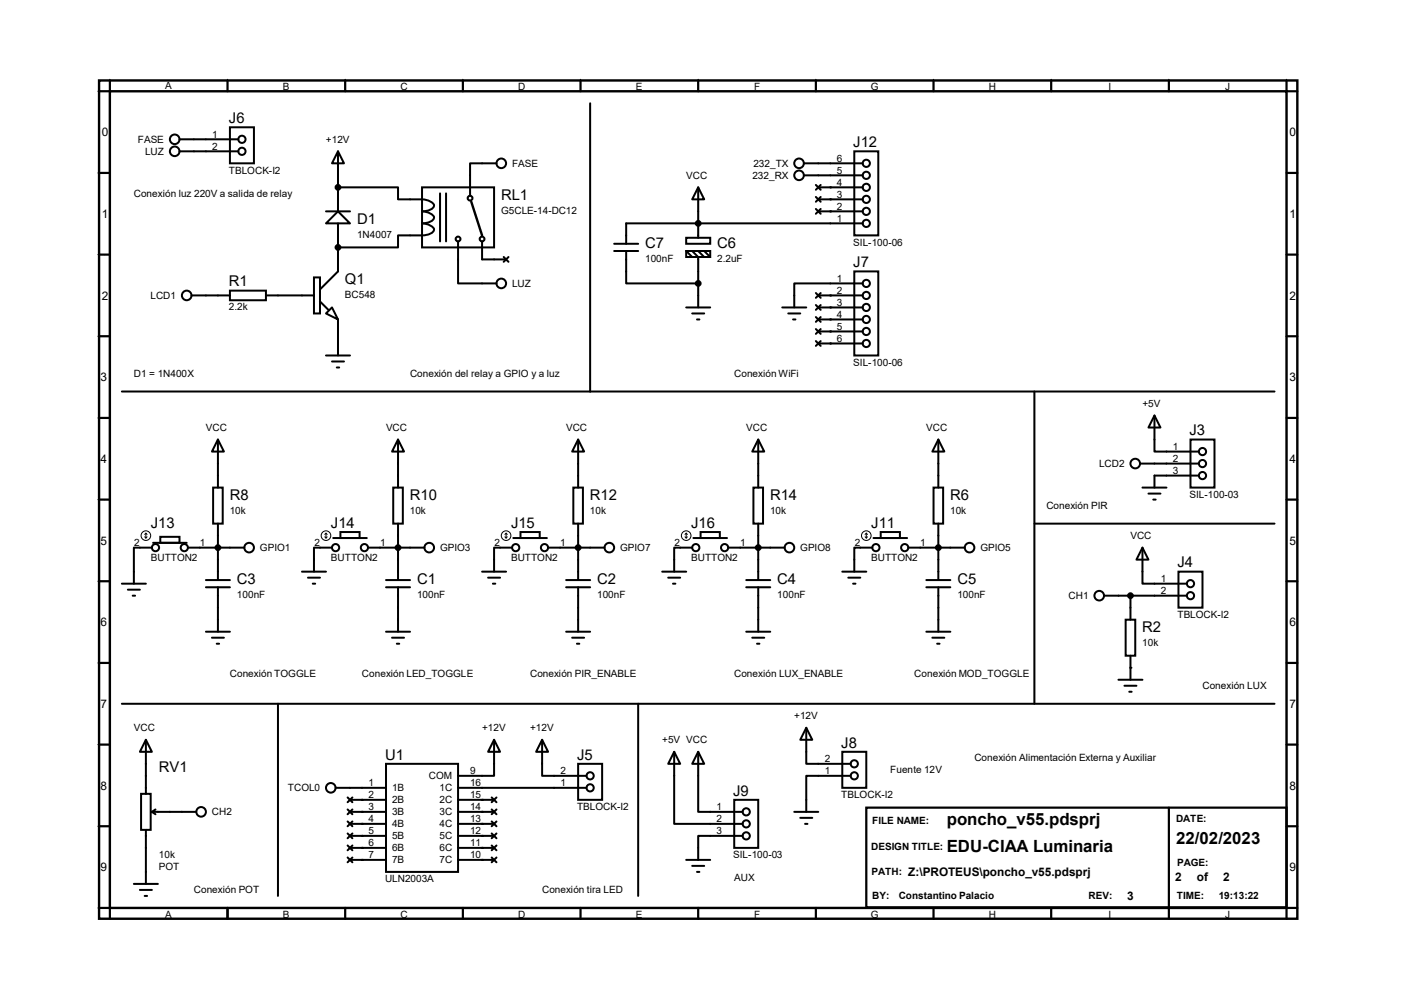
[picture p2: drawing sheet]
<svg xmlns="http://www.w3.org/2000/svg" width="297mm" height="210mm" viewBox="0 0 297 210" stroke-linecap="round" stroke-linejoin="round" font-family="sans-serif">
<path d="M21 17h253.4v177.3h-253.4zM23.2 19.3h249v172.7h-249zM99.7 42.7l2.3 7.1" fill="none" stroke="#000" stroke-width=".51"/>
<g fill="none" stroke="#000" stroke-width=".47">
<path d="M23.2 17v2.3h-2.2M48.1 17v2.3M73 17v2.3M97.9 17v2.3M122.8 17v2.3M147.7 17v2.3M172.6 17v2.3M197.5 17v2.3M222.4 17v2.3M247.3 17v2.3M272.2 17v2.3h2.2M21 36.6h2.2"/>
<path d="M272.2 36.6h2.2M21 53.8h2.2M272.2 53.8h2.2M21 71.1h2.2M272.2 71.1h2.2M21 88.4h2.2M272.2 88.4h2.2M21 105.7h2.2M272.2 105.7h2.2M21 122.9h2.2M272.2 122.9h2.2M21 140.2h2.2"/>
<path d="M21 157.5h2.2M272.2 140.2h2.2M272.2 157.5h2.2M21 174.8h2.2M183.3 170.8h88.9v21.1h-88.9zM247.3 170.8v21.1M272.2 174.8h2.2M21 192h2.2v2.3M48.1 192v2.3M73 192v2.3M97.9 192v2.3M122.8 192v2.3"/>
<path d="M147.7 192v2.3M172.6 192v2.3M197.5 192v2.3M222.4 192v2.3M247.3 192v2.3M274.4 192h-2.2v2.3"/>
</g>
<g fill="none" stroke="#000" stroke-width=".21">
<path d="M20.7 19.3h2.3M23.2 16.8l.1 2.2M48.1 16.8l.1 2.2M73 16.8l.1 2.2M97.9 16.8l.1 2.2M122.8 16.8l.1 2.2M147.7 16.8v2.2M172.6 16.8v2.2M197.5 16.8v2.2M222.4 16.8v2.2M247.3 16.8v2.2M272.2 16.8v2.2"/>
<path d="M20.7 36.6h2.3M20.7 53.8h2.3M20.7 71.1h2.3M20.7 88.4h2.3M20.7 105.7h2.3M30.6 113.5l.3 .3M30.9 112.8v1M30.9 112.8l.2 .2M30.9 112.8l-.3 .2M31.1 113.5l-.2 .3M68.7 113.5l.3 .3M69 112.8v1"/>
<path d="M69 112.8l.2 .2M69 112.8l-.3 .2M69.2 113.5l-.2 .3M106.8 113.5l.3 .3M107.1 112.8v1M107.1 112.8l.2 .2M107.1 112.8l-.3 .2M107.3 113.5l-.2 .3M144.9 113.5l.3 .3M145.2 112.8v1M145.2 112.8l.2 .2M145.2 112.8l-.3 .2"/>
<path d="M145.4 113.5l-.2 .3M183 113.5l.3 .3M183.3 112.8v1M183.3 112.8l.2 .2M183.3 112.8l-.3 .2M183.5 113.5l-.2 .3M20.7 122.9h2.3M20.7 140.2h2.3M20.7 157.5h2.3M20.7 174.8h2.3M20.7 192h2.3"/>
<circle cx="30.9" cy="113.3" r="1.02"/>
<circle cx="69" cy="113.3" r="1.02"/>
<circle cx="107.1" cy="113.3" r="1.02"/>
<circle cx="145.2" cy="113.3" r="1.02"/>
<circle cx="183.3" cy="113.3" r="1.02"/>
</g>
<g fill="none" stroke="#000" stroke-width=".42">
<path d="M38 29.5h12.4M38 32h12.4M48.6 26.9h5.1v7.6h-5.1zM71.5 32l1.3 2.5h-2.6zM71.5 39.6h12.7v2.6h2.5a7 7 0 0 1 4.3 .4 .88 .88 0 0 1 .8 .9 .88 .88 0 0 1-.8 .9l-1.7 .3a2.69 2.69 0 0 1 2.5 1.3 2.31 2.31 0 0 1-2.5 1.2 2.69 2.69 0 0 1 2.5 1.3 2.31 2.31 0 0 1-2.5 1.3h-5.1v2.5h-12.7M71.5 32v12.7M89.3 39.6h15.2v12.7h-15.2zM105 34.5h-5.6v6.9M124.8 21.8v61M147.7 39.6l1.3 2.6h-2.6zM147.7 39.6v10.7M170.1 37.1h12.4"/>
<path d="M170.1 34.5h12.4M172.6 39.1l1 1M173.1 39.6h9.4M173.6 39.1l-1 1M180.7 32h5.1v17.8h-5.1zM66.4 58.7h1.3v7.6h-1.3zM69 44.7h5M71.5 44.7l2.5 2.5h-5zM71.5 47.2v10.2l-3.8 3.8M93.1 40.9v10.2M94.4 40.9v10.2M96.9 51.1v8.8h8.1"/>
<path d="M102 51.1v3.8h5.1M106.6 54.4l1 1M107.6 54.4l-1 1M129.9 53.1h5.1M129.9 51.6h5.1M132.5 53.1v6.8h15.2M145.2 50.3h5v1.3h-5zM145.2 53.1h5v1.3h-5zM145.2 53.1l1.2 1.3M146.4 53.1l1.3 1.3v10.6M147.7 53.1l1.3 1.3M149 53.1l1.2 1.3"/>
<path d="M172.6 44.2l1 1M172.6 41.7l1 1M173.1 42.2h9.4M173.1 44.7h9.4M173.6 44.2l-1 1M173.6 41.7l-1 1M180.7 57.4h5.1v17.8h-5.1zM182.5 59.9h-14.5v5.1M182.5 47.2h-50v4.4M40.5 62.5h8.1M48.6 61.5h7.7v2h-7.7zM56.3 62.5h10.1"/>
<path d="M67.7 63.8l1.8 1.7M69 75.2h5M70.2 65l1.3 2.6-2.5-1.3zM70.2 76.5h2.6M71.2 77.7h.6M71.5 67.6v7.6M145.2 65h5M146.4 66.3h2.6M147.4 67.6h.6M165.5 65h5.1M166.8 66.3h2.5M167.8 67.6h.5"/>
<path d="M172.6 64.5l1 1M172.6 67.1l1 1M172.6 69.6l1 1M172.6 72.1l1 1.1M172.6 62l1 1M173.1 62.5h9.4M173.1 65h9.4M173.1 67.6h9.4M173.1 70.1h9.4M173.1 72.6h9.4M173.6 64.5l-1 1M173.6 67.1l-1 1"/>
<path d="M173.6 69.6l-1 1M173.6 72.1l-1 1.1M173.6 62l-1 1M25.8 82.8h243.8M46.1 93l1.3 2.5h-2.6zM46.1 93v10.1M84.2 93l1.3 2.5h-2.6zM84.2 93v10.1M122.3 93l1.3 2.5h-2.6zM122.3 93v10.1M160.4 93l1.3 2.5h-2.6zM160.4 93v10.1"/>
<path d="M198.5 93l1.3 2.5h-2.6zM198.5 93v10.1M218.8 82.8v66M241.2 98h12.4M244.2 87.9l1.3 2.5h-2.5zM244.2 87.9v7.6h9.4M251.8 93h5.1v10.1h-5.1zM32.1 115.8h-3.8v7.6M32.4 114.8h7.1M33.9 113.5h4.1v1.3h-4.1zM39.8 115.8h11.9M45.1 103.1h2v7.6h-2z"/>
<path d="M46.1 110.7v12M70.2 115.8h-3.8v5.1M70.5 113.8h7.1M72 112.5h4.1v1.3h-4.1zM77.9 115.8h11.9M83.2 103.1h2v7.6h-2zM84.2 110.7v12M108.3 115.8h-3.8v5.1M108.6 113.8h7.1M110.1 112.5h4.1v1.3h-4.1zM116 115.8h11.9M121.3 103.1h2v7.6h-2z"/>
<path d="M122.3 110.7v12M146.4 115.8h-3.8v5.1M146.7 113.8h7.1M148.2 112.5h4.1v1.3h-4.1zM154.1 115.8h11.9M159.4 103.1h2v7.6h-2zM160.4 110.7v12M184.5 115.8h-3.8v5.1M184.8 113.8h7.1M186.3 112.5h4.1v1.3h-4.1zM192.2 115.8h11.9M197.5 103.1h2v7.6h-2z"/>
<path d="M198.5 110.7v12M218.8 110.7h50.8M241.7 115.8l1.3 2.6h-2.6zM241.7 115.8v7.6h9.4M241.7 103.1h5.1M243 104.4h2.5M244 105.7h.5M253.6 100.6h-9.4v2.5M25.8 123.4h5.1M27.1 124.7h2.5M28.1 126h.5M43.6 124.2h5"/>
<path d="M43.6 122.7h5M43.6 133.6h5M44.8 134.9h2.6M45.8 136.1h.6M46.1 124.2v9.4M63.9 120.9h5.1M65.2 122.2h2.5M66.2 123.4h.5M81.7 124.2h5M81.7 122.7h5M81.7 133.6h5M82.9 134.9h2.6"/>
<path d="M83.9 136.1h.6M84.2 124.2v9.4M102 120.9h5.1M103.3 122.2h2.5M104.3 123.4h.5M119.8 124.2h5M119.8 122.7h5M119.8 133.6h5M121 134.9h2.6M122 136.1h.6M122.3 124.2v9.4M140.1 120.9h5.1"/>
<path d="M141.4 122.2h2.5M142.4 123.4h.5M157.9 124.2h5M157.9 122.7h5M157.9 133.6h5M159.1 134.9h2.6M160.1 136.1h.6M160.4 124.2v9.4M178.2 120.9h5.1M179.5 122.2h2.5M180.5 123.4h.5M196 124.2h5"/>
<path d="M196 122.7h5M196 133.6h5M197.2 134.9h2.6M198.2 136.1h.6M198.5 124.2v9.4M233.6 126h17.5M238.1 131.1h2.1v7.6h-2.1zM239.1 126v5.1M239.1 138.7v5.1M249.3 120.9h5.1v7.6h-5.1zM25.8 148.8h243.8M30.9 156.5l1.2 2.5h-2.5z"/>
<path d="M30.9 156.5v11.4M58.8 148.8v40.7M104.5 156.5l1.3 2.5h-2.5zM104.5 156.5v7.6h-7.6M114.7 156.5l1.3 2.5h-2.6zM114.7 156.5v7.6h9.4M135 148.8v40.7M142.6 159l1.3 2.5h-2.5zM142.6 159v15.2h14.5M147.7 159l1.3 2.5h-2.6zM147.7 159v12.7h9.4M170.6 153.9l1.2 2.6h-2.5z"/>
<path d="M170.6 153.9v7.6h9.4M178.2 159h5.1v7.6h-5.1zM236.6 143.8h5.1M237.9 145h2.5M238.9 146.3h.5M29.8 167.9h2.1v7.6h-2.1zM30.9 175.5v11.4M32.1 171.7h9.4M32.1 171.7l.8 .5M32.9 171.2l-.8 .5M71 166.6h10.7M73.5 168.7l1 1"/>
<path d="M73.5 171.2l1 1M73.5 173.7l1 1.1M73.5 176.3l1 1M73.5 178.8l1 1M74 171.7h7.7M74 169.2h7.7M74 174.2h7.7M74 176.8h7.7M74 179.3h7.7M74.5 168.7l-1 1M74.5 171.2l-1 1M74.5 173.7l-1 1.1"/>
<path d="M74.5 176.3l-1 1M74.5 178.8l-1 1M81.7 161.5h15.2v22.9h-15.2zM96.9 171.7h7.6M96.9 166.6h27.2M96.9 169.2h7.6M96.9 174.2h7.6M96.9 176.8h7.6M96.9 179.3h7.6M104 168.7l1 1M104 171.2l1 1M104 173.7l1 1.1"/>
<path d="M104 176.3l1 1M104 178.8l1 1M105 168.7l-1 1M105 171.2l-1 1M105 173.7l-1 1.1M105 176.3l-1 1M105 178.8l-1 1M122.3 161.5h5.1v7.7h-5.1zM155.3 169.2h5.1v10.1h-5.1zM157.1 176.8h-9.4v5.1M168 171.7h5.1M169.3 173h2.5"/>
<path d="M170.3 174.2h.5M180 164.1h-9.4v7.6M28.3 186.9h5.1M29.6 188.2h2.5M30.6 189.5h.5M73.5 181.4l1 1M74 181.9h7.7M74.5 181.4l-1 1M96.9 181.9h7.6M104 181.4l1 1M105 181.4l-1 1M145.2 181.9h5"/>
<path d="M146.4 183.1h2.6M147.4 184.4h.6"/>
<circle cx="37" cy="32" r="1.02"/>
<circle cx="37" cy="29.5" r="1.02"/>
<circle cx="51.2" cy="29.5" r=".76"/>
<circle cx="51.2" cy="32" r=".76"/>
<circle cx="106" cy="34.5" r="1.02"/>
<circle cx="169" cy="37.1" r="1.02"/>
<circle cx="169" cy="34.5" r="1.02"/>
<circle cx="183.3" cy="34.5" r=".76"/>
<circle cx="183.3" cy="37.1" r=".76"/>
<circle cx="183.3" cy="39.6" r=".76"/>
<circle cx="96.9" cy="50.5" r=".51"/>
<circle cx="99.4" cy="41.9" r=".51"/>
<circle cx="102" cy="50.5" r=".51"/>
<circle cx="106" cy="59.9" r="1.02"/>
<circle cx="183.3" cy="47.2" r=".76"/>
<circle cx="183.3" cy="44.7" r=".76"/>
<circle cx="183.3" cy="42.2" r=".76"/>
<circle cx="183.3" cy="59.9" r=".76"/>
<circle cx="39.5" cy="62.5" r="1.02"/>
<circle cx="183.3" cy="62.5" r=".76"/>
<circle cx="183.3" cy="67.6" r=".76"/>
<circle cx="183.3" cy="70.1" r=".76"/>
<circle cx="183.3" cy="65" r=".76"/>
<circle cx="183.3" cy="72.6" r=".76"/>
<circle cx="240.2" cy="98" r="1.02"/>
<circle cx="254.4" cy="98" r=".76"/>
<circle cx="254.4" cy="95.5" r=".76"/>
<circle cx="32.9" cy="115.8" r=".76"/>
<circle cx="39" cy="115.8" r=".76"/>
<circle cx="52.7" cy="115.8" r="1.02"/>
<circle cx="71" cy="115.8" r=".76"/>
<circle cx="77.1" cy="115.8" r=".76"/>
<circle cx="90.8" cy="115.8" r="1.02"/>
<circle cx="109.1" cy="115.8" r=".76"/>
<circle cx="115.2" cy="115.8" r=".76"/>
<circle cx="128.9" cy="115.8" r="1.02"/>
<circle cx="147.2" cy="115.8" r=".76"/>
<circle cx="153.3" cy="115.8" r=".76"/>
<circle cx="167" cy="115.8" r="1.02"/>
<circle cx="185.3" cy="115.8" r=".76"/>
<circle cx="191.4" cy="115.8" r=".76"/>
<circle cx="205.1" cy="115.8" r="1.02"/>
<circle cx="254.4" cy="100.6" r=".76"/>
<circle cx="232.5" cy="126" r="1.02"/>
<circle cx="251.8" cy="126" r=".76"/>
<circle cx="251.8" cy="123.4" r=".76"/>
<circle cx="42.5" cy="171.7" r="1.02"/>
<circle cx="70" cy="166.6" r="1.02"/>
<circle cx="124.8" cy="166.6" r=".76"/>
<circle cx="124.8" cy="164.1" r=".76"/>
<circle cx="157.9" cy="171.7" r=".76"/>
<circle cx="157.9" cy="176.8" r=".76"/>
<circle cx="157.9" cy="174.2" r=".76"/>
<circle cx="180.7" cy="161.5" r=".76"/>
<circle cx="180.7" cy="164.1" r=".76"/>
</g>
<g fill="#000">
<circle cx="175.6" cy="39.6" r=".21"/>
<circle cx="147.7" cy="47.2" r=".21"/>
<circle cx="175.6" cy="44.7" r=".21"/>
<circle cx="175.6" cy="42.2" r=".21"/>
<circle cx="175.6" cy="62.5" r=".21"/>
<circle cx="175.6" cy="70.1" r=".21"/>
<circle cx="175.6" cy="72.6" r=".21"/>
<circle cx="175.6" cy="65" r=".21"/>
<circle cx="175.6" cy="67.6" r=".21"/>
<circle cx="239.1" cy="141.2" r=".21"/>
<circle cx="76.6" cy="179.3" r=".21"/>
<circle cx="76.6" cy="171.7" r=".21"/>
<circle cx="76.6" cy="176.8" r=".21"/>
<circle cx="76.6" cy="174.2" r=".21"/>
<circle cx="76.6" cy="169.2" r=".21"/>
<circle cx="102" cy="176.8" r=".21"/>
<circle cx="102" cy="171.7" r=".21"/>
<circle cx="102" cy="169.2" r=".21"/>
<circle cx="102" cy="179.3" r=".21"/>
<circle cx="102" cy="174.2" r=".21"/>
<circle cx="76.6" cy="181.9" r=".21"/>
<circle cx="102" cy="181.9" r=".21"/>
</g>
<g fill="#000" stroke="#000" stroke-width=".42">
<circle cx="71.5" cy="39.6" r=".51"/>
<circle cx="71.5" cy="52.3" r=".51"/>
<circle cx="147.7" cy="47.2" r=".51"/>
<circle cx="147.7" cy="59.9" r=".51"/>
<circle cx="46.1" cy="115.8" r=".51"/>
<circle cx="84.2" cy="115.8" r=".51"/>
<circle cx="122.3" cy="115.8" r=".51"/>
<circle cx="160.4" cy="115.8" r=".51"/>
<circle cx="198.5" cy="115.8" r=".51"/>
<circle cx="239.1" cy="126" r=".51"/>
</g>
<g font-size="3.6">
<text x="200.3" y="174.5">poncho_v55.pdsprj</text>
<text x="248.8" y="178.5">22/02/2023</text>
<text x="200.3" y="180.3">EDU-CIAA Luminaria</text>
</g>
<g font-size="3.1">
<text x="48.4" y="26">J6</text>
<text x="180.5" y="31.1">J12</text>
<text x="75.5" y="47.3">D1</text>
<text x="106" y="42.2">RL1</text>
<text x="136.5" y="52.4">C7</text>
<text x="151.7" y="52.4">C6</text>
<text x="180.5" y="56.5">J7</text>
<text x="48.4" y="60.6">R1</text>
<text x="73" y="60">Q1</text>
<text x="251.6" y="92.1">J3</text>
<text x="48.6" y="105.7">R8</text>
<text x="86.7" y="105.7">R10</text>
<text x="124.8" y="105.7">R12</text>
<text x="162.9" y="105.7">R14</text>
<text x="201" y="105.7">R6</text>
<text x="31.9" y="111.6">J13</text>
<text x="70" y="111.6">J14</text>
<text x="108.1" y="111.6">J15</text>
<text x="146.2" y="111.6">J16</text>
<text x="184.3" y="111.6">J11</text>
<text x="50.1" y="123.5">C3</text>
<text x="88.2" y="123.5">C1</text>
<text x="126.3" y="123.5">C2</text>
<text x="164.4" y="123.5">C4</text>
<text x="202.5" y="123.5">C5</text>
<text x="249.1" y="120">J4</text>
<text x="241.6" y="133.7">R2</text>
<text x="81.4" y="160.7">U1</text>
<text x="122.1" y="160.7">J5</text>
<text x="178" y="158.1">J8</text>
<text x="33.6" y="163.2">RV1</text>
<text x="155.1" y="168.3">J9</text>
</g>
<g font-size="2.5">
<text x="21.5" y="28.8">0</text>
<text x="272.8" y="28.8">0</text>
<text x="21.5" y="46.1">1</text>
<text x="272.8" y="46.1">1</text>
<text x="21.5" y="63.4">2</text>
<text x="272.8" y="63.4">2</text>
<text x="21.3" y="80.6">3</text>
<text x="272.8" y="80.6">3</text>
<text x="21.3" y="97.9">4</text>
<text x="272.8" y="97.9">4</text>
<text x="21.3" y="115.2">5</text>
<text x="272.8" y="115.2">5</text>
<text x="21.3" y="132.5">6</text>
<text x="272.8" y="132.5">6</text>
<text x="21.3" y="149.7">7</text>
<text x="272.8" y="149.7">7</text>
<text x="21.3" y="167">8</text>
<text x="272.8" y="167">8</text>
<text x="21.3" y="184.3">9</text>
<text x="192.2" y="185.2">Z:\PROTEUS\poncho_v55.pdsprj</text>
<text x="272.8" y="184.3">9</text>
<text x="238.5" y="190.3">3</text>
<text x="248.6" y="186.2">2</text>
<text x="253.2" y="186.2">of</text>
<text x="258.8" y="186.2">2</text>
</g>
<g font-size="2.1">
<text x="35" y="18.8">A</text>
<text x="59.9" y="19">B</text>
<text x="84.7" y="19">C</text>
<text x="109.6" y="19">D</text>
<text x="134.5" y="19">E</text>
<text x="159.5" y="19">F</text>
<text x="184.2" y="19">G</text>
<text x="209.2" y="19">H</text>
<text x="234.5" y="19">I</text>
<text x="259.2" y="19">J</text>
<text x="44.9" y="29.1">1</text>
<text x="29.2" y="30.2">FASE</text>
<text x="30.7" y="32.8">LUZ</text>
<text x="44.9" y="31.6">2</text>
<text x="69" y="30.2">+12V</text>
<text x="108.3" y="35.3">FASE</text>
<text x="159.4" y="35.3">232_TX</text>
<text x="177" y="34.2">6</text>
<text x="28.3" y="41.6">Conexión luz 220V a salida de relay</text>
<text x="48.4" y="36.7">TBLOCK-I2</text>
<text x="145.2" y="37.8">VCC</text>
<text x="159.2" y="37.8">232_RX</text>
<text x="177" y="41.8">3</text>
<text x="177" y="39.2">4</text>
<text x="177" y="36.7">5</text>
<text x="106" y="45.2">G5CLE-14-DC12</text>
<text x="177" y="46.9">1</text>
<text x="177" y="44.3">2</text>
<text x="75.5" y="50.2">1N4007</text>
<text x="180.5" y="51.9">SIL-100-06</text>
<text x="136.5" y="55.3">100nF</text>
<text x="151.7" y="55.3">2.2uF</text>
<text x="177" y="59.6">1</text>
<text x="31.8" y="63.2">LCD1</text>
<text x="48.4" y="65.7">2.2k</text>
<text x="73" y="62.9">BC548</text>
<text x="108.3" y="60.7">LUZ</text>
<text x="177" y="62.1">2</text>
<text x="177" y="64.6">3</text>
<text x="177" y="67.2">4</text>
<text x="177" y="69.7">5</text>
<text x="177" y="72.3">6</text>
<text x="180.5" y="77.3">SIL-100-06</text>
<text x="28.3" y="79.7">D1 = 1N400X</text>
<text x="86.7" y="79.7">Conexión del relay a GPIO y a luz</text>
<text x="155.3" y="79.7">Conexión WiFi</text>
<text x="241.7" y="86.1">+5V</text>
<text x="43.6" y="91.2">VCC</text>
<text x="81.7" y="91.2">VCC</text>
<text x="119.8" y="91.2">VCC</text>
<text x="157.9" y="91.2">VCC</text>
<text x="196" y="91.2">VCC</text>
<text x="248.1" y="95.1">1</text>
<text x="232.5" y="98.8">LCD2</text>
<text x="248.1" y="97.7">2</text>
<text x="248.1" y="100.2">3</text>
<text x="221.4" y="107.6">Conexión PIR</text>
<text x="251.6" y="105.3">SIL-100-03</text>
<text x="48.6" y="108.7">10k</text>
<text x="86.7" y="108.7">10k</text>
<text x="124.8" y="108.7">10k</text>
<text x="162.9" y="108.7">10k</text>
<text x="201" y="108.7">10k</text>
<text x="28.4" y="115.4">2</text>
<text x="31.9" y="118.7">BUTTON2</text>
<text x="42.3" y="115.4">1</text>
<text x="55" y="116.6">GPIO1</text>
<text x="66.5" y="115.4">2</text>
<text x="70" y="118.7">BUTTON2</text>
<text x="80.4" y="115.4">1</text>
<text x="93.1" y="116.6">GPIO3</text>
<text x="104.6" y="115.4">2</text>
<text x="108.1" y="118.7">BUTTON2</text>
<text x="118.5" y="115.4">1</text>
<text x="131.2" y="116.6">GPIO7</text>
<text x="142.7" y="115.4">2</text>
<text x="146.2" y="118.7">BUTTON2</text>
<text x="156.6" y="115.4">1</text>
<text x="169.3" y="116.6">GPIO8</text>
<text x="180.8" y="115.4">2</text>
<text x="184.3" y="118.7">BUTTON2</text>
<text x="194.7" y="115.4">1</text>
<text x="207.4" y="116.6">GPIO5</text>
<text x="239.1" y="114">VCC</text>
<text x="245.6" y="123.1">1</text>
<text x="245.6" y="125.6">2</text>
<text x="50.1" y="126.4">100nF</text>
<text x="88.2" y="126.4">100nF</text>
<text x="126.3" y="126.4">100nF</text>
<text x="164.4" y="126.4">100nF</text>
<text x="202.5" y="126.4">100nF</text>
<text x="226.1" y="126.7">CH1</text>
<text x="249.1" y="130.7">TBLOCK-I2</text>
<text x="241.6" y="136.6">10k</text>
<text x="48.6" y="143.2">Conexión TOGGLE</text>
<text x="76.6" y="143.2">Conexión LED_TOGGLE</text>
<text x="112.1" y="143.2">Conexión PIR_ENABLE</text>
<text x="155.3" y="143.2">Conexión LUX_ENABLE</text>
<text x="193.4" y="143.2">Conexión MOD_TOGGLE</text>
<text x="254.4" y="145.7">Conexión LUX</text>
<text x="28.3" y="154.7">VCC</text>
<text x="102" y="154.7">+12V</text>
<text x="112.1" y="154.7">+12V</text>
<text x="168" y="152.1">+12V</text>
<text x="140.1" y="157.2">+5V VCC</text>
<text x="174.5" y="161.2">2</text>
<text x="206.1" y="161">Conexión Alimentación Externa y Auxiliar</text>
<text x="60.9" y="167.4">TCOL0</text>
<text x="77.9" y="166.2">1</text>
<text x="82.9" y="167.4">1B</text>
<text x="90.7" y="164.8">COM</text>
<text x="93" y="167.4">1C</text>
<text x="99.4" y="166.2">16</text>
<text x="99.4" y="163.7">9</text>
<text x="118.6" y="166.2">1</text>
<text x="118.6" y="163.7">2</text>
<text x="174.5" y="163.7">1</text>
<text x="188.3" y="163.5">Fuente 12V</text>
<text x="44.8" y="172.5">CH2</text>
<text x="77.9" y="168.8">2</text>
<text x="77.9" y="171.3">3</text>
<text x="77.9" y="173.9">4</text>
<text x="82.9" y="169.9">2B</text>
<text x="82.9" y="172.5">3B</text>
<text x="93" y="169.9">2C</text>
<text x="93" y="172.5">3C</text>
<text x="99.4" y="168.8">15</text>
<text x="99.4" y="171.3">14</text>
<text x="99.4" y="173.9">13</text>
<text x="122.1" y="171.3">TBLOCK-I2</text>
<text x="151.6" y="171.3">1</text>
<text x="151.6" y="173.9">2</text>
<text x="178" y="168.8">TBLOCK-I2</text>
<text x="248.8" y="173.8">DATE:</text>
<text x="77.9" y="176.4">5</text>
<text x="77.9" y="178.9">6</text>
<text x="82.9" y="175">4B</text>
<text x="82.9" y="177.5">5B</text>
<text x="93" y="175">4C</text>
<text x="93" y="177.5">5C</text>
<text x="99.4" y="176.4">12</text>
<text x="99.4" y="178.9">11</text>
<text x="151.6" y="176.4">3</text>
<text x="184.3" y="179.7">DESIGN TITLE:</text>
<text x="184.5" y="174.3">FILE NAME:</text>
<text x="33.6" y="181.5">10k</text>
<text x="33.6" y="184">POT</text>
<text x="77.9" y="181.5">7</text>
<text x="82.9" y="180.1">6B</text>
<text x="82.9" y="182.6">7B</text>
<text x="93" y="180.1">6C</text>
<text x="93" y="182.6">7C</text>
<text x="99.4" y="181.5">10</text>
<text x="155.1" y="181.5">SIL-100-03</text>
<text x="184.4" y="185.1">PATH:</text>
<text x="249" y="183.2">PAGE:</text>
<text x="41" y="188.9">Conexión POT</text>
<text x="81.4" y="186.6">ULN2003A</text>
<text x="114.7" y="188.9">Conexión tira LED</text>
<text x="155.3" y="186.4">AUX</text>
<text x="184.5" y="190">BY:</text>
<text x="190.1" y="190">Constantino Palacio</text>
<text x="230.3" y="190.2">REV:</text>
<text x="249" y="190.2">TIME:</text>
<text x="257.8" y="190.2">19:13:22</text>
<text x="35" y="194.1">A</text>
<text x="59.9" y="194.1">B</text>
<text x="84.7" y="194.1">C</text>
<text x="109.6" y="194.1">D</text>
<text x="134.5" y="194.1">E</text>
<text x="159.5" y="194.1">F</text>
<text x="184.2" y="194.1">G</text>
<text x="209.2" y="194.1">H</text>
<text x="234.5" y="194.1">I</text>
<text x="259.2" y="194.1">J</text>
</g>
</svg>
